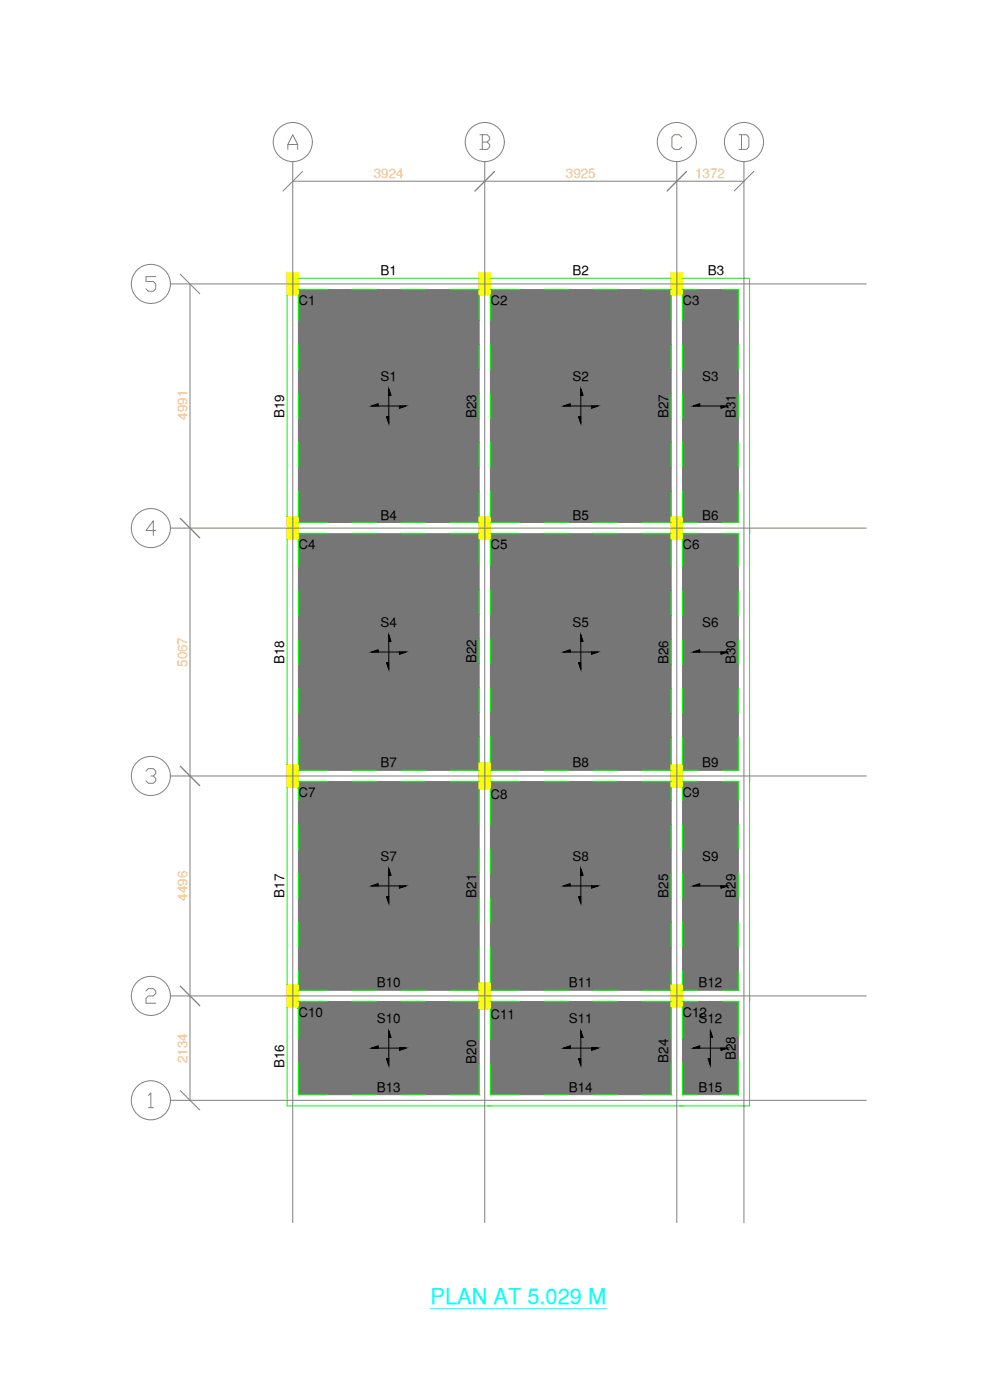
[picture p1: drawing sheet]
<svg xmlns="http://www.w3.org/2000/svg" width="297mm" height="420mm" viewBox="0 0 297 420" stroke-linecap="round" stroke-linejoin="round" font-family="sans-serif">
<!-- layer: Slab -->
<g fill="#767676" stroke="#767676" stroke-width=".3">
<path d="M89.5 86.9l54.3 1.6v-1.6zM89.5 86.9l54.3 1.6h-54.3z"/>
<path d="M89.5 88.5l54.3 66.7v-66.7zM89.5 88.5l54.3 66.7h-54.3z"/>
<path d="M89.5 155.2l54.3 1.6v-1.6zM89.5 155.2l54.3 1.6h-54.3z"/>
<path d="M147.1 86.9l54.3 1.6v-1.6zM147.1 86.9l54.3 1.6h-54.3z"/>
<path d="M147.1 88.5l54.3 66.7v-66.7zM147.1 88.5l54.3 66.7h-54.3z"/>
<path d="M147.1 155.2l54.3 1.6v-1.6zM147.1 155.2l54.3 1.6h-54.3z"/>
<path d="M204.8 86.9l16.7 1.6v-1.6zM204.8 86.9l16.7 1.6h-16.7z"/>
<path d="M204.8 88.5l16.7 66.7v-66.7zM204.8 88.5l16.7 66.7h-16.7z"/>
<path d="M204.8 155.2l16.7 1.6v-1.6zM204.8 155.2l16.7 1.6h-16.7z"/>
<path d="M89.5 160.2l54.3 1.6v-1.6zM89.5 160.2l54.3 1.6h-54.3z"/>
<path d="M89.5 161.8l54.3 67.2v-67.2zM89.5 161.8l54.3 67.2h-54.3z"/>
<path d="M89.5 229l54.3 .6v-.6zM89.5 229l54.3 .6h-54.3z"/>
<path d="M89.5 229.6l54.3 1.6v-1.6zM89.5 229.6l54.3 1.6h-54.3z"/>
<path d="M147.1 160.2l54.3 1.6v-1.6zM147.1 160.2l54.3 1.6h-54.3z"/>
<path d="M147.1 161.8l54.3 67.2v-67.2zM147.1 161.8l54.3 67.2h-54.3z"/>
<path d="M147.1 229l54.3 .6v-.6zM147.1 229l54.3 .6h-54.3z"/>
<path d="M147.1 229.6l54.3 1.6v-1.6zM147.1 229.6l54.3 1.6h-54.3z"/>
<path d="M204.8 160.2l16.7 1.6v-1.6zM204.8 160.2l16.7 1.6h-16.7z"/>
<path d="M204.8 161.8l16.7 67.8v-67.8zM204.8 161.8l16.7 67.8h-16.7z"/>
<path d="M204.8 229.6l16.7 1.6v-1.6zM204.8 229.6l16.7 1.6h-16.7z"/>
<path d="M89.5 234.6l54.3 1.6v-1.6zM89.5 234.6l54.3 1.6h-54.3z"/>
<path d="M89.5 236.2l54.3 .6v-.6zM89.5 236.2l54.3 .6h-54.3z"/>
<path d="M89.5 236.8l54.3 58.2v-58.2zM89.5 236.8l54.3 58.2h-54.3z"/>
<path d="M89.5 295l54.3 .6v-.6zM89.5 295l54.3 .6h-54.3z"/>
<path d="M89.5 295.6l54.3 1.6v-1.6zM89.5 295.6l54.3 1.6h-54.3z"/>
<path d="M147.1 234.6l54.3 1.6v-1.6zM147.1 234.6l54.3 1.6h-54.3z"/>
<path d="M147.1 236.2l54.3 .6v-.6zM147.1 236.2l54.3 .6h-54.3z"/>
<path d="M147.1 236.8l54.3 58.2v-58.2zM147.1 236.8l54.3 58.2h-54.3z"/>
<path d="M147.1 295l54.3 .6v-.6zM147.1 295l54.3 .6h-54.3z"/>
<path d="M147.1 295.6l54.3 1.6v-1.6zM147.1 295.6l54.3 1.6h-54.3z"/>
<path d="M204.8 234.6l16.7 1.6v-1.6zM204.8 234.6l16.7 1.6h-16.7z"/>
<path d="M204.8 236.2l16.7 59.4v-59.4zM204.8 236.2l16.7 59.4h-16.7z"/>
<path d="M204.8 295.6l16.7 1.6v-1.6zM204.8 295.6l16.7 1.6h-16.7z"/>
<path d="M89.5 300.6l54.3 1.6v-1.6zM89.5 300.6l54.3 1.6h-54.3z"/>
<path d="M89.5 302.2l54.3 .6v-.6zM89.5 302.2l54.3 .6h-54.3z"/>
<path d="M89.5 302.8l54.3 25.7v-25.7zM89.5 302.8l54.3 25.7h-54.3z"/>
<path d="M147.1 300.6l54.3 1.6v-1.6zM147.1 300.6l54.3 1.6h-54.3z"/>
<path d="M147.1 302.2l54.3 .6v-.6zM147.1 302.2l54.3 .6h-54.3z"/>
<path d="M147.1 302.8l54.3 25.7v-25.7zM147.1 302.8l54.3 25.7h-54.3z"/>
<path d="M204.8 300.6l16.7 1.6v-1.6zM204.8 300.6l16.7 1.6h-16.7z"/>
<path d="M204.8 302.2l16.7 26.3v-26.3zM204.8 302.2l16.7 26.3h-16.7z"/>
</g>
<!-- layer: Slab Nos -->
<g fill="#000" stroke="#000" stroke-width=".3">
<path d="M116.6 116.7l.7 1.9h-.7zM174.3 116.7l.6 1.9h-.6zM111.5 121.9l1.9-.7v.7zM116 125.1h.6v1.9zM119.9 121.9h1.9l-1.9 .6zM169.1 121.9l1.9-.7v.7zM173.6 125.1h.7v1.9zM177.5 121.9h1.9l-1.9 .6zM208 121.9l1.9-.7v.7zM216.4 121.9h1.9l-1.9 .6zM111.5 195.7l1.9-.7v.7zM116 198.9h.6v1.9z"/>
<path d="M116.6 190.5l.7 2h-.7zM119.9 195.7h1.9l-1.9 .6zM169.1 195.7l1.9-.7v.7zM173.6 198.9h.7v1.9zM174.3 190.5l.6 2h-.6zM177.5 195.7h1.9l-1.9 .6zM208 195.7l1.9-.7v.7zM216.4 195.7h1.9l-1.9 .6zM111.5 265.9l1.9-.7v.7zM116 269.1h.6v1.9zM116.6 260.7l.7 2h-.7zM119.9 265.9h1.9l-1.9 .6z"/>
<path d="M169.1 265.9l1.9-.7v.7zM173.6 269.1h.7v1.9zM174.3 260.7l.6 2h-.6zM177.5 265.9h1.9l-1.9 .6zM208 265.9l1.9-.7v.7zM216.4 265.9h1.9l-1.9 .6zM208 314.6l1.9-.7v.7zM212.5 317.8h.6v1.9zM213.1 309.4l.7 1.9h-.7zM216.4 314.6h1.9l-1.9 .6z"/>
<path d="M111.5 314.6l1.9-.7v.7zM111.5 314.6h1.9z"/>
<path d="M116 317.8h.6zM116 317.8h.6zM116 317.8h.6v1.9z"/>
<path d="M116.6 309.4l.7 1.9h-.7zM116.6 311.3h.7z"/>
<path d="M119.9 314.6h1.9zM119.9 314.6h1.9zM119.9 314.6h1.9l-1.9 .6z"/>
<path d="M171 313.9v.7zM169.1 314.6h1.9zM169.1 314.6l1.9-.7v.7z"/>
<path d="M173.6 317.8h.7zM173.6 317.8l.7 1.9v-1.9z"/>
<path d="M174.3 309.4l.6 1.9h-.6zM174.3 311.3h.6z"/>
<path d="M177.5 314.6h1.9zM177.5 314.6h1.9zM177.5 314.6h1.9l-1.9 .6z"/>
</g>
<g fill="none" stroke="#000" stroke-width=".3">
<path d="M116.6 118.6h.7l-.7-1.9v10.3l-.6-1.9h.6M174.3 118.6h.6l-.6-1.9v10.3l-.7-1.9h.7M113.4 121.9v-.7l-1.9 .7h10.3l-1.9 .6v-.6M171 121.9v-.7l-1.9 .7h10.3l-1.9 .6v-.6M209.9 121.9v-.7l-1.9 .7h10.3l-1.9 .6v-.6M113.4 195.7v-.7l-1.9 .7h10.3l-1.9 .6v-.6M116.6 192.5h.7l-.7-2v10.3l-.6-1.9h.6M171 195.7v-.7l-1.9 .7h10.3l-1.9 .6v-.6M174.3 192.5h.6l-.6-2v10.3l-.7-1.9h.7M209.9 195.7v-.7l-1.9 .7h10.3l-1.9 .6v-.6M113.4 265.9v-.7l-1.9 .7h10.3l-1.9 .6v-.6M116.6 262.7h.7l-.7-2v10.3l-.6-1.9h.6"/>
<path d="M171 265.9v-.7l-1.9 .7h10.3l-1.9 .6v-.6M174.3 262.7h.6l-.6-2v10.3l-.7-1.9h.7M209.9 265.9v-.7l-1.9 .7h10.3l-1.9 .6v-.6M113.4 314.6v-.7l-1.9 .7h10.3l-1.9 .6v-.6M116.6 311.3h.7l-.7-1.9v10.3l-.6-1.9h.6M171 314.6v-.7l-1.9 .7h10.3l-1.9 .6v-.6M174.3 311.3h.6l-.6-1.9v10.3l-.7-1.9h.7M209.9 314.6v-.7l-1.9 .7h10.3l-1.9 .6v-.6M213.1 311.3h.7l-.7-1.9v10.3l-.6-1.9h.6"/>
</g>
<!-- layer: Column -->
<g fill="#ff0" stroke="#ff0" stroke-width=".3">
<path d="M86.2 81.9l3.3 6.6v-6.6zM86.2 81.9l3.3 6.6h-3.3z"/>
<path d="M143.8 81.9l3.3 6.6v-6.6zM143.8 81.9l3.3 6.6h-3.3z"/>
<path d="M201.4 81.9l3.4 6.6v-6.6zM201.4 81.9l3.4 6.6h-3.4z"/>
<path d="M86.2 155.2l3.3 6.6v-6.6zM86.2 155.2l3.3 6.6h-3.3z"/>
<path d="M143.8 155.2l3.3 6.6v-6.6zM143.8 155.2l3.3 6.6h-3.3z"/>
<path d="M201.4 155.2l3.4 6.6v-6.6zM201.4 155.2l3.4 6.6h-3.4z"/>
<path d="M86.2 229.6l3.3 6.6v-6.6zM86.2 229.6l3.3 6.6h-3.3z"/>
<path d="M143.8 229l3.3 7.8v-7.8zM143.8 229l3.3 7.8h-3.3z"/>
<path d="M201.4 229.6l3.4 6.6v-6.6zM201.4 229.6l3.4 6.6h-3.4z"/>
<path d="M86.2 295.6l3.3 6.6v-6.6zM86.2 295.6l3.3 6.6h-3.3z"/>
<path d="M143.8 295l3.3 7.8v-7.8zM143.8 295l3.3 7.8h-3.3z"/>
<path d="M201.4 295.6l3.4 6.6v-6.6zM201.4 295.6l3.4 6.6h-3.4z"/>
</g>
<path d="M86.2 81.9h3.3v6.6h-3.3zM143.8 81.9h3.3v6.6h-3.3zM201.4 81.9h3.4v6.6h-3.4zM86.2 155.2h3.3v6.6h-3.3zM143.8 155.2h3.3v6.6h-3.3zM201.4 155.2h3.4v6.6h-3.4zM86.2 229.6h3.3v6.6h-3.3zM143.8 229h3.3v7.8h-3.3zM201.4 229.6h3.4v6.6h-3.4zM86.2 295.6h3.3v6.6h-3.3zM143.8 295h3.3v7.8h-3.3zM201.4 295.6h3.4v6.6h-3.4z" fill="none" stroke="#ff0" stroke-width=".3"/>
<!-- layer: Beam -->
<g fill="none" stroke="#0f0" stroke-width=".3">
<path d="M86.2 88.5v66.7M89.5 83.5h54.3M89.5 86.9h8.8M89.5 88.5v7.7M105.6 86.9h7.4M120.3 86.9h7.4M135 86.9h8.8M143.8 88.5v7.7M147.1 83.5h54.3M147.1 86.9h8.8M147.1 88.5v7.7M163.2 86.9h7.4"/>
<path d="M177.9 86.9h7.4M192.6 86.9h8.8M201.4 88.5v7.7M204.8 83.5h20.1v248.4h-138.7v-29.7M204.8 86.9h4.7M204.8 88.5v7.7M216.8 86.9h4.7v9.3M89.5 103.5v7.3M89.5 118.2v7.3M143.8 103.5v7.3M143.8 118.2v7.3M147.1 103.5v7.3"/>
<path d="M147.1 118.2v7.3M201.4 103.5v7.3M201.4 118.2v7.3M204.8 103.5v7.3M204.8 118.2v7.3M221.5 103.5v7.3M221.5 118.2v7.3M89.5 132.9v7.3M143.8 132.9v7.3M147.1 132.9v7.3M201.4 132.9v7.3M204.8 132.9v7.3"/>
<path d="M221.5 132.9v7.3M89.5 156.8h8.8M89.5 147.5v7.7M105.6 156.8h7.4M120.3 156.8h7.4M135 156.8h8.8M143.8 147.5v7.7M147.1 156.8h8.8M147.1 147.5v7.7M163.2 156.8h7.4M177.9 156.8h7.4M192.6 156.8h8.8"/>
<path d="M201.4 147.5v7.7M204.8 156.8h4.7M204.8 147.5v7.7M221.5 147.5v9.3h-4.7M86.2 161.8v67.8M89.5 160.2h8.8M89.5 161.8v8.2M89.5 177.3v7.4M105.6 160.2h7.4M120.3 160.2h7.4M135 160.2h8.8M143.8 161.8v7.9"/>
<path d="M143.8 177v7.4M147.1 160.2h8.8M147.1 161.8v7.9M147.1 177v7.4M163.2 160.2h7.4M177.9 160.2h7.4M192.6 160.2h8.8M201.4 161.8v8.2M201.4 177.3v7.4M204.8 160.2h4.7M204.8 161.8v8.2M204.8 177.3v7.4"/>
<path d="M216.8 160.2h4.7v9.8M221.5 177.3v7.4M89.5 192v7.4M143.8 191.7v7.4M147.1 191.7v7.4M201.4 192v7.4M204.8 192v7.4M221.5 192v7.4M89.5 206.7v7.3M143.8 206.4v7.3M147.1 206.4v7.3M201.4 206.7v7.3"/>
<path d="M204.8 206.7v7.3M221.5 206.7v7.3M86.2 236.2v59.4M89.5 231.2h8.8M89.5 234.6h8.8M89.5 221.4v8.2M89.5 236.2v4M105.6 231.2h7.4M105.6 234.6h7.4M120.3 231.2h7.4M120.3 234.6h7.4M135 231.2h8.8"/>
<path d="M135 234.6h8.8M143.8 221.1v7.9M143.8 236.8v10.7M147.1 231.2h8.8M147.1 234.6h8.8M147.1 221.1v7.9M147.1 236.8v10.7M163.2 231.2h7.4M163.2 234.6h7.4M177.9 231.2h7.4M177.9 234.6h7.4M192.6 231.2h8.8"/>
<path d="M192.6 234.6h8.8M201.4 221.4v8.2M201.4 236.2v4M204.8 231.2h4.7M204.8 234.6h4.7M204.8 221.4v8.2M204.8 236.2v4M216.8 234.6h4.7v5.6M221.5 221.4v9.8h-4.7M89.5 247.5v7.4M143.8 254.9v7.3M147.1 254.9v7.3"/>
<path d="M201.4 247.5v7.4M204.8 247.5v7.4M221.5 247.5v7.4M89.5 262.2v7.4M89.5 276.9v7.3M143.8 269.6v7.3M147.1 269.6v7.3M201.4 262.2v7.4M201.4 276.9v7.3M204.8 262.2v7.4M204.8 276.9v7.3M221.5 262.2v7.4"/>
<path d="M221.5 276.9v7.3M89.5 297.2h8.8M89.5 291.6v4M105.6 297.2h7.4M120.3 297.2h7.4M135 297.2h8.8M143.8 284.2v10.8M147.1 297.2h8.8M147.1 284.2v10.8M163.2 297.2h7.4M177.9 297.2h7.4M192.6 297.2h8.8"/>
<path d="M201.4 291.6v4M204.8 297.2h4.7M204.8 291.6v4M221.5 291.6v5.6h-4.7M89.5 300.6h8.8M89.5 302.2v9.5M89.5 319v9.5h8.8M105.6 300.6h7.4M120.3 300.6h7.4M135 300.6h8.8M143.8 302.8v9.2M143.8 319.3v9.2h-8.8"/>
<path d="M147.1 300.6h8.8M147.1 302.8v9.2M147.1 319.3v9.2h8.8M163.2 300.6h7.4M177.9 300.6h7.4M192.6 300.6h8.8M201.4 302.2v9.5M201.4 319v9.5h-8.8M204.8 300.6h4.7M204.8 302.2v9.5M204.8 319v9.5h4.7M216.8 300.6h4.7v10.3"/>
<path d="M221.5 318.2v10.3h-4.7M105.6 328.5h7.4M120.3 328.5h7.4M163.2 328.5h7.4M177.9 328.5h7.4"/>
</g>
<!-- layer: Grid Line -->
<g fill="none" stroke="#808080" stroke-width=".3">
<path d="M86.4 44.8v-1.4l1.4-3 1.5 3v1.4M86.4 43.4h2.9M87.8 48.5v318.4M87.8 54.4h135.4M90.8 51.5l-5.9 5.8M144 40.4h2.2l.7 .8v.7l-.7 .7M144.7 42.6h1.5l.7 .8v.7l-.7 .7h-2.2M144.7 40.4v4.4M145.4 48.5v318.4M148.4 51.5l-5.9 5.8M203.1 48.5v318.4M204.5 41.2l-.7-.8h-1.5l-.7 .8v2.9l.7 .7h1.5l.7-.7"/>
<path d="M206 51.5l-5.9 5.8M221.7 40.4h2.3l.7 .8v2.9l-.7 .7h-2.3M222.5 40.4v4.4M223.2 48.5v318.4M226.2 51.5l-5.9 5.8M46.7 83h-2.9v1.5h2.2l.7 .7v1.5l-.7 .7h-1.5l-.7-.7M51.1 85.2h208.8M54.1 82.3l5.8 5.9M57 85.2v245M46.7 159.2h-2.9l2.2-2.9v4.4M51.1 158.5h208.8M54.1 155.6l5.8 5.8"/>
<path d="M43.8 231.4l.7-.7h1.5l.7 .7v.7l-.7 .8h-.7M46 232.9l.7 .7v.8l-.7 .7h-1.5l-.7-.7M51.1 232.9h208.8M54.1 229.9l5.8 5.9M43.8 297.4l.7-.7h1.5l.7 .7v.8l-.7 .7h-1.5l-.7 .7v1.5h2.9M51.1 298.9h208.8M54.1 295.9l5.8 5.9M44.5 328.7l.8-.7v4.4M44.5 332.4h1.5M51.1 330.2h208.8M54.1 327.3l5.8 5.8"/>
<circle cx="87.8" cy="42.6" r="5.9"/>
<circle cx="145.4" cy="42.6" r="5.9"/>
<circle cx="203.1" cy="42.6" r="5.9"/>
<circle cx="223.2" cy="42.6" r="5.9"/>
<circle cx="45.3" cy="85.2" r="5.9"/>
<circle cx="45.3" cy="158.5" r="5.9"/>
<circle cx="45.3" cy="232.9" r="5.9"/>
<circle cx="45.3" cy="298.9" r="5.9"/>
<circle cx="45.3" cy="330.2" r="5.9"/>
</g>
<!-- layer: Label -->
<path d="M129.2 392.8h52.7" fill="none" stroke="#0ff" stroke-width=".3"/>
<text font-size="6.5" fill="#0ff" x="129.2" y="391.3">PLAN AT 5.029 M</text>
<g font-size="4" fill="#ffbf7f">
<text x="112.2" y="53.6">3924</text>
<text x="169.8" y="53.6">3925</text>
<text x="208.6" y="53.6">1372</text>
<text x="56.2" y="126" transform="rotate(-90 56.2 126)">4991</text>
<text x="56.2" y="200.2" transform="rotate(-90 56.2 200.2)">5067</text>
<text x="56.2" y="270.3" transform="rotate(-90 56.2 270.3)">4496</text>
<text x="56.2" y="319" transform="rotate(-90 56.2 319)">2134</text>
</g>
<g font-size="4">
<text x="114.2" y="82.6">B1</text>
<text x="171.8" y="82.6">B2</text>
<text x="212.4" y="82.6">B3</text>
<text x="89.5" y="91.5">C1</text>
<text x="147.1" y="91.5">C2</text>
<text x="204.8" y="91.5">C3</text>
<text x="114.2" y="114.4">S1</text>
<text x="171.8" y="114.4">S2</text>
<text x="210.7" y="114.4">S3</text>
<text x="85.3" y="125.4" transform="rotate(-90 85.3 125.4)">B19</text>
<text x="142.9" y="125.4" transform="rotate(-90 142.9 125.4)">B23</text>
<text x="200.5" y="125.4" transform="rotate(-90 200.5 125.4)">B27</text>
<text x="220.6" y="125.4" transform="rotate(-90 220.6 125.4)">B31</text>
<text x="114.2" y="155.9">B4</text>
<text x="171.8" y="155.9">B5</text>
<text x="210.7" y="155.9">B6</text>
<text x="89.5" y="164.7">C4</text>
<text x="147.1" y="164.7">C5</text>
<text x="204.8" y="164.7">C6</text>
<text x="114.2" y="188.2">S4</text>
<text x="171.8" y="188.2">S5</text>
<text x="210.7" y="188.2">S6</text>
<text x="85.3" y="199.3" transform="rotate(-90 85.3 199.3)">B18</text>
<text x="142.9" y="199" transform="rotate(-90 142.9 199)">B22</text>
<text x="200.5" y="199.3" transform="rotate(-90 200.5 199.3)">B26</text>
<text x="220.6" y="199.3" transform="rotate(-90 220.6 199.3)">B30</text>
<text x="114.2" y="230.3">B7</text>
<text x="171.8" y="230.3">B8</text>
<text x="210.7" y="230.3">B9</text>
<text x="89.5" y="239.1">C7</text>
<text x="147.1" y="239.7">C8</text>
<text x="204.8" y="239.1">C9</text>
<text x="114.2" y="258.4">S7</text>
<text x="171.8" y="258.4">S8</text>
<text x="210.7" y="258.4">S9</text>
<text x="85.3" y="269.5" transform="rotate(-90 85.3 269.5)">B17</text>
<text x="142.9" y="269.5" transform="rotate(-90 142.9 269.5)">B21</text>
<text x="200.5" y="269.5" transform="rotate(-90 200.5 269.5)">B25</text>
<text x="220.6" y="269.5" transform="rotate(-90 220.6 269.5)">B29</text>
<text x="113.1" y="296.3">B10</text>
<text x="170.7" y="296.3">B11</text>
<text x="209.6" y="296.3">B12</text>
<text x="89.5" y="305.1">C10</text>
<text x="147.1" y="305.7">C11</text>
<text x="204.8" y="305.1">C12</text>
<text x="113.1" y="307.1">S10</text>
<text x="170.7" y="307.1">S11</text>
<text x="209.6" y="307.1">S12</text>
<text x="85.3" y="320.6" transform="rotate(-90 85.3 320.6)">B16</text>
<text x="142.9" y="319.2" transform="rotate(-90 142.9 319.2)">B20</text>
<text x="200.5" y="318.9" transform="rotate(-90 200.5 318.9)">B24</text>
<text x="220.6" y="318.1" transform="rotate(-90 220.6 318.1)">B28</text>
<text x="113.1" y="327.6">B13</text>
<text x="170.7" y="327.6">B14</text>
<text x="209.6" y="327.6">B15</text>
</g>
</svg>
